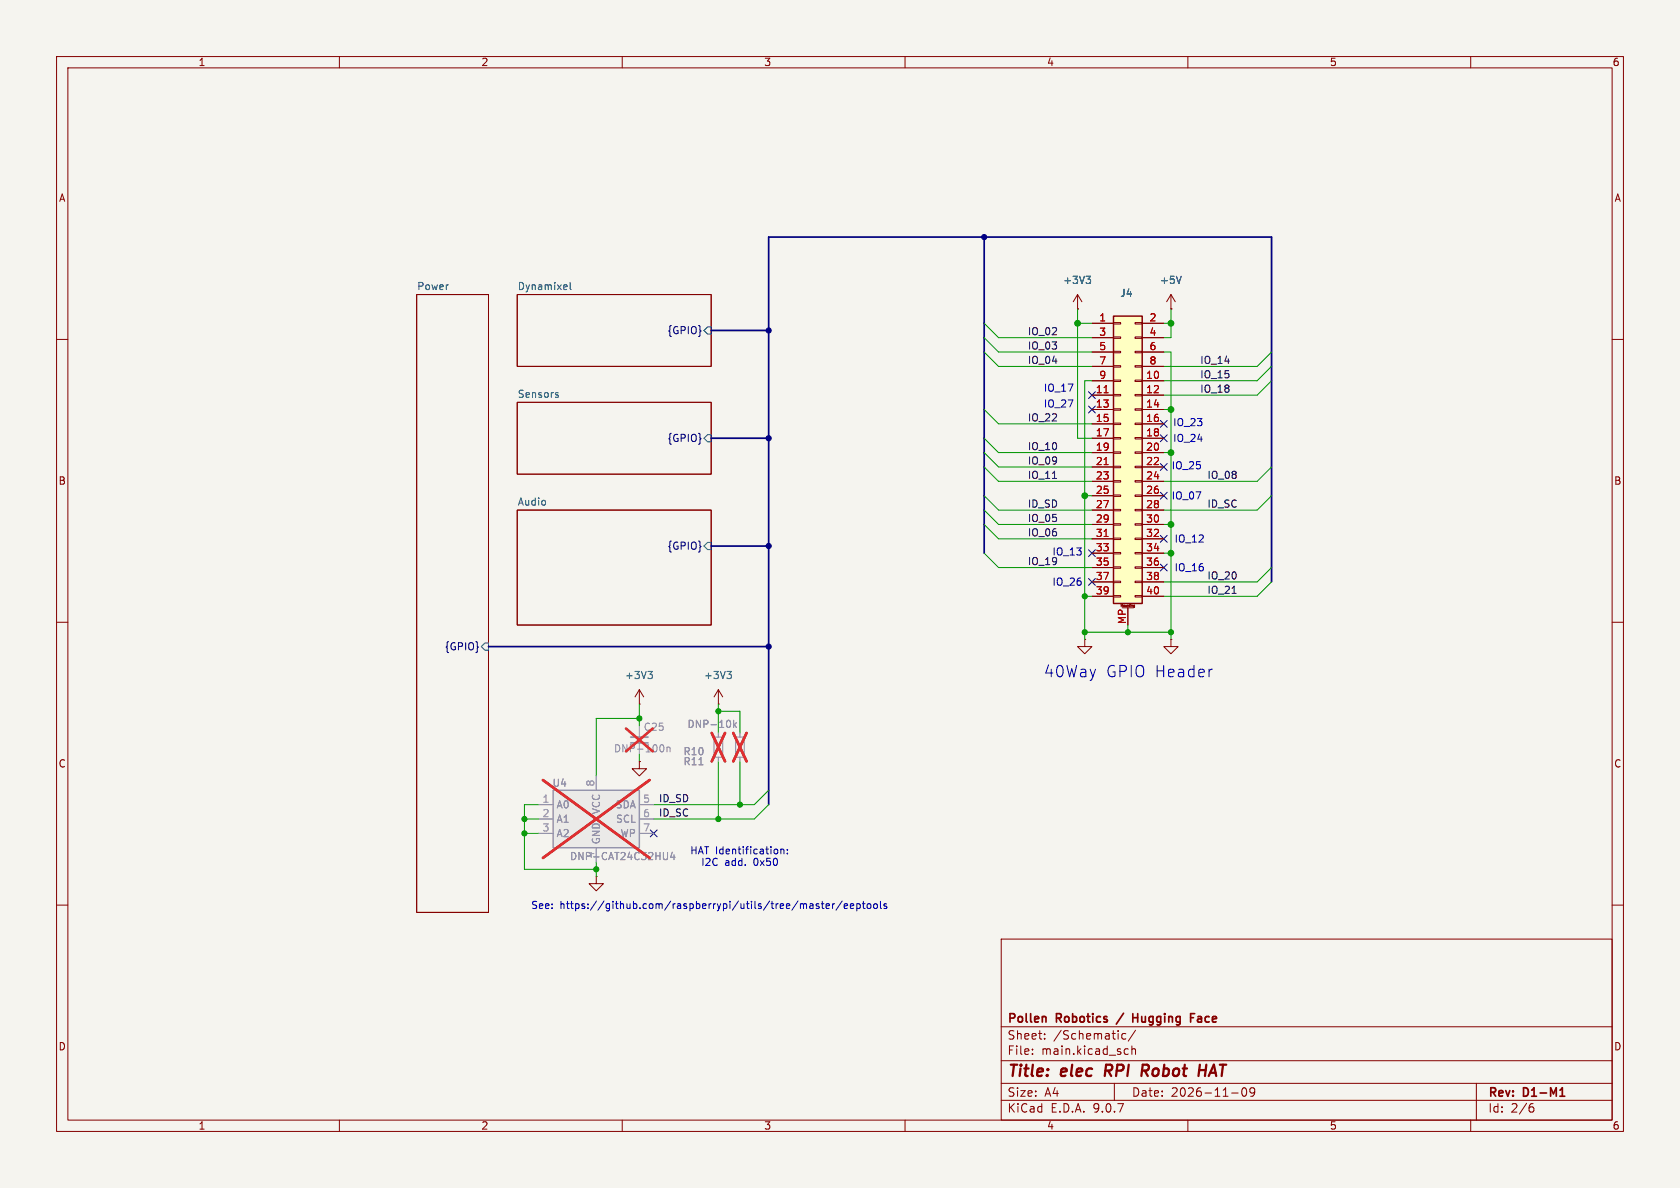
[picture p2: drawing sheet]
<svg xmlns="http://www.w3.org/2000/svg" width="297mm" height="210mm" viewBox="0 0 297 210" stroke-linecap="round" stroke-linejoin="round" font-family="sans-serif">
<path d="M0 0h297v210h-297z" fill="#f5f4ef" stroke="#f5f4ef" stroke-width=".18"/>
<g fill="none" stroke="#840000" stroke-width=".18">
<path d="M10 10h277v190h-277zM12 12h273v186h-273zM60 10v2M110 10v2M160 10v2M210 10v2M260 10v2M73.7 52.1h12.7v109.2h-12.7zM91.4 52.1h34.3v12.7h-34.3zM10 60h2M91.4 71.1h34.3v12.7h-34.3zM285 60h2"/>
<path d="M91.4 90.2h34.3v20.3h-34.3zM10 110h2M191.8 113v1.3h1.2l-1.2 1.3-1.3-1.3h1.3M191.8 113h.1M207 113v1.3h1.3l-1.3 1.3-1.3-1.3h1.3M207 113h.1M285 110h2M113 134.6v1.3h-1.2l1.2 1.3 1.3-1.3h-1.3M113 134.6h.1M10 160h2M177 166h108v32h-108zM285 160h2"/>
<path d="M60 198v2M110 198v2M160 198v2M177 194.5h108M177 191.5h108M177 187.5h108M177 181.5h108M182.5 186.3v.1M182.5 185.5v.1M184.7 183.6v.1M184.7 182.8v.1M197 191.5v3"/>
<path d="M199 182.8l-.4-.1-.3 .3v.4l.2 .2h.5M199 185.4l.5 .1M199.5 186.3l-.5 .1M200.1 185.5l.2-.1 .4 .1v.9M200.1 184.9v1.5M200.7 182.1l-1.2 2M210 198v2M217.7 193.2h1.2M219.7 192.4l.2-.1a.81 .81 0 0 1 .6 .6 .81 .81 0 0 1-.3 .8l-.2 .1a.81 .81 0 0 1-.3-1.4zM221.8 192.9l-.3 .3h-.3l-.2-.3 .1-.5 .4-.1 .2 .1a.99 .99 0 0 1-.3 1.4h-.3M260 198v2M261 191.5v6.5"/>
<path d="M270.6 195.7h.4l.2 .3-.1 .5-.5 .1M271 195.1l-.4 .1"/>
</g>
<path d="M184.8 179.8l.1 .9M198.6 179.1l-1.3 1.9M200.3 179.2v1.5M200.3 179.9h.8M210.5 179.9h.5M210.5 179.2h.7M211.8 180.2v.4M275.8 193.8h.8M275.9 192.6l.3-.3v1.5" fill="none" stroke="#840000" stroke-width=".3"/>
<path d="M195.6 188.2l-.3 2M202 188.2h.8M202.4 189.3l.5 .9M202.9 189.2l-1 .1M212 189.2h1.1M213.3 188.2l-.3 2" fill="none" stroke="#840000" stroke-width=".4"/>
<path d="M100.2 50.4v.3l-.6 .1M100.8 49.9v1.1l.2 .2M125.1 57.8h.6v1.3h-.6l-.6-.7zM98.4 69.8l.3 .1v.2l-.1 .1h-.3M98.4 69.4l.3 .1M125.1 76.8h.6v1.3h-.6l-.6-.6zM125.1 95.9h.6v1.3h-.6l-.6-.7zM85.7 113.7h.7v1.2h-.7l-.6-.6z" fill="none" stroke="#006464" stroke-width=".18"/>
<path d="M111.5 131.3h3.1" fill="none" stroke="#9c9b98" stroke-width=".3"/>
<path d="M111.5 130.3h3.1" fill="none" stroke="#9c9b98" stroke-width=".33"/>
<path d="M113 128.3v2" fill="none" stroke="#9c9b98" stroke-width=".18"/>
<path d="M117.2 131.7l.2 .4-.2 .8M117.9 132.1v.8M117.9 132.2l.2-.1h.3l.1 .8" fill="none" stroke="#939391" stroke-width=".18"/>
<path d="M110.7 128.8l4.7 4M115.4 128.8l-4.7 4" fill="none" stroke="#e12e31" stroke-width=".46"/>
<path d="M196.8 55.9h5.1v50.8h-5.1z" fill="#ffffc2"/>
<path d="M196.8 55.9h5.1v50.8h-5.1z" fill="none" stroke="#840000" stroke-width=".25"/>
<g fill="none" stroke="#840000" stroke-width=".18">
<path d="M190.5 54.6h.1M190.5 52.1l-.8 1.2M190.5 52.1l.8 1.2M190.5 52.1v2.5M193 57.2h3.8M193 59.7h3.8M196.8 57h1.3v.3h-1.3zM196.8 59.6h1.3v.2h-1.3zM200.7 57h1.2v.3h-1.2zM200.7 59.6h1.2v.2h-1.2zM201.9 57.2h3.8M201.9 59.7h3.8"/>
<path d="M207 54.6h.1M207 52.1l-.8 1.2M207 52.1l.8 1.2M207 52.1v2.5M193 62.2h3.8M193 64.8h3.8M193 67.3h3.8M193 69.9h3.8M193 72.4h3.8M193 74.9h3.8M193 77.5h3.8M196.8 62.1h1.3v.3h-1.3z"/>
<path d="M196.8 64.6h1.3v.3h-1.3zM196.8 67.2h1.3v.2h-1.3zM196.8 69.7h1.3v.3h-1.3zM196.8 72.3h1.3v.2h-1.3zM196.8 74.8h1.3v.3h-1.3zM196.8 77.3h1.3v.3h-1.3zM196.8 79.9h1.3v.2h-1.3zM200.7 62.1h1.2v.3h-1.2zM200.7 64.6h1.2v.3h-1.2zM200.7 67.2h1.2v.2h-1.2zM200.7 69.7h1.2v.3h-1.2zM200.7 72.3h1.2v.2h-1.2z"/>
<path d="M200.7 74.8h1.2v.3h-1.2zM200.7 77.3h1.2v.3h-1.2zM200.7 79.9h1.2v.2h-1.2zM201.9 62.2h3.8M201.9 64.8h3.8M201.9 67.3h3.8M201.9 69.9h3.8M201.9 72.4h3.8M201.9 74.9h3.8M201.9 77.5h3.8M193 80h3.8M193 82.6h3.8"/>
<path d="M193 85.1h3.8M193 87.6h3.8M193 90.2h3.8M193 92.7h3.8M193 95.3h3.8M193 97.8h3.8M196.8 82.4h1.3v.3h-1.3zM196.8 85h1.3v.2h-1.3zM196.8 87.5h1.3v.3h-1.3zM196.8 90h1.3v.3h-1.3zM196.8 92.6h1.3v.2h-1.3zM196.8 95.1h1.3v.3h-1.3z"/>
<path d="M196.8 97.7h1.3v.2h-1.3zM200.7 82.4h1.2v.3h-1.2zM200.7 85h1.2v.2h-1.2zM200.7 87.5h1.2v.3h-1.2zM200.7 90h1.2v.3h-1.2zM200.7 92.6h1.2v.2h-1.2zM200.7 95.1h1.2v.3h-1.2zM200.7 97.7h1.2v.2h-1.2zM201.9 80h3.8M201.9 82.6h3.8M201.9 85.1h3.8M201.9 87.6h3.8"/>
<path d="M201.9 90.2h3.8M201.9 92.7h3.8M201.9 95.3h3.8M201.9 97.8h3.8M193 100.3h3.8M193 102.9h3.8M193 105.4h3.8M196.8 100.2h1.3v.3h-1.3zM196.8 102.7h1.3v.3h-1.3zM196.8 105.3h1.3v.2h-1.3zM198.4 107.4h2M199.4 107.4v3.1"/>
<path d="M200.4 107.3l.1 .1M200.4 107v.2h.2M200.4 107h.2l-.1 .3M200.4 107h.1M200.5 107.4h.1M200.5 107.3v.1M200.7 100.2h1.2v.3h-1.2zM200.7 102.7h1.2v.3h-1.2zM200.7 105.3h1.2v.2h-1.2zM201.9 100.3h3.8M201.9 102.9h3.8M201.9 105.4h3.8"/>
<path d="M127 124.5h.1M127 121.9l-.8 1.3M127 121.9l.8 1.3M127 121.9v2.6"/>
</g>
<path d="M195.2 69.4h.7M195.2 82.1h.7M195.2 94.8h.7" fill="none" stroke="#a90000" stroke-width=".18"/>
<path d="M192 48.8h.8l-.4 .5M192.6 49.3l.2 .3v.3l-.2 .2M208.8 48.8l-.4 1.3M128.5 118.7h.8l-.4 .5M129.1 119.2l.2 .2v.3l-.2 .3" fill="none" stroke="#006464" stroke-width=".18"/>
<path d="M126.2 130.3h1.6v3.6h-1.6zM130 130.3h1.6v3.6h-1.6z" fill="none" stroke="#9c9b98" stroke-width=".2"/>
<path d="M127 129.5v.8M127 133.9v.7M130.8 129.5v.8M130.8 133.9v.7" fill="none" stroke="#9c9b98" stroke-width=".18"/>
<path d="M123.6 135.2h.7M129.7 127.3v1.3M129.8 128.1l.4 .5M130.2 127.7l-.5 .5" fill="none" stroke="#939391" stroke-width=".18"/>
<path d="M125.8 129.6l2.4 5M128.2 129.6l-2.4 5M129.6 129.6l2.4 5M132 129.6l-2.4 5" fill="none" stroke="#e12e31" stroke-width=".46"/>
<path d="M97.8 139.7h15.2v10.2h-15.2z" fill="#ebeae8"/>
<path d="M97.8 139.7h15.2v10.2h-15.2z" fill="none" stroke="#9c9b98" stroke-width=".25"/>
<path d="M105.4 137.2v2.5M127 129.5v.8M127 133.9v.7M130.8 129.5v.8M130.8 133.9v.7M95.2 142.2h2.6M95.2 144.8h2.6M95.2 147.3h2.6M105.4 149.9v2.5M113 142.2h2.6M113 144.8h2.6M113 147.3h2.6" fill="none" stroke="#9c9b98" stroke-width=".18"/>
<path d="M123.6 135.2h.7M129.7 127.3v1.3M129.8 128.1l.4 .5M130.2 127.7l-.5 .5M118 150.7v1l-.2 .3M118.9 150.6l-.3 .9h.7M119.2 151.1v.9" fill="none" stroke="#939391" stroke-width=".18"/>
<path d="M96 137.9l18.8 13.8M114.8 137.9l-18.8 13.8M125.8 129.6l2.4 5M128.2 129.6l-2.4 5M129.6 129.6l2.4 5M132 129.6l-2.4 5" fill="none" stroke="#e12e31" stroke-width=".46"/>
<g fill="none" stroke="#840000" stroke-width=".18">
<path d="M190.5 54.6h.1M193 57.2h3.8M193 59.7h3.8M201.9 57.2h3.8M201.9 59.7h3.8M207 54.6h.1M193 62.2h3.8M193 64.8h3.8M193 67.3h3.8M193 69.9h3.8M193 72.4h3.8M193 74.9h3.8"/>
<path d="M193 77.5h3.8M201.9 62.2h3.8M201.9 64.8h3.8M201.9 67.3h3.8M201.9 69.9h3.8M201.9 72.4h3.8M201.9 74.9h3.8M201.9 77.5h3.8M193 80h3.8M193 82.6h3.8M193 85.1h3.8M193 87.6h3.8"/>
<path d="M193 90.2h3.8M193 92.7h3.8M193 95.3h3.8M193 97.8h3.8M201.9 80h3.8M201.9 82.6h3.8M201.9 85.1h3.8M201.9 87.6h3.8M201.9 90.2h3.8M201.9 92.7h3.8M201.9 95.3h3.8M201.9 97.8h3.8"/>
<path d="M193 100.3h3.8M193 102.9h3.8M193 105.4h3.8M199.4 107.4v3.1M201.9 100.3h3.8M201.9 102.9h3.8M201.9 105.4h3.8M113 124.5h.1M113 134.6h.1M113 121.9l.8 1.3M113 121.9l-.7 1.3M113 121.9v2.6"/>
<path d="M105.4 154.9v1.3h1.3l-1.3 1.3-1.3-1.3h1.3M105.4 154.9h.1"/>
</g>
<path d="M192 48.8h.8l-.4 .5M192.6 49.3l.2 .3v.3l-.2 .2M208.8 48.8l-.4 1.3M114.5 118.7h.8l-.4 .5M115.1 119.2l.2 .2v.3l-.2 .3" fill="none" stroke="#006464" stroke-width=".18"/>
<path d="M186.1 84.6h.7M217.8 104.9h.7" fill="none" stroke="#0f0f0f" stroke-width=".18"/>
<path d="M125.7 58.4h10.2M174 41.9v55.9M125.7 77.5h10.2M125.7 96.5h10.2M86.4 114.3h49.5M224.8 102.9v-61h-88.9v100.3" fill="none" stroke="#000084" stroke-width=".3"/>
<g fill="none" stroke="#009600" stroke-width=".18">
<path d="M174 59.7l2.5 2.5h16.5M174 57.2l2.5 2.5h16.5M190.5 54.6v22.9h2.5M190.5 57.2h2.5M205.7 57.2h1.3M207 54.6v5.1h-1.3M174 77.5l2.5 2.5h16.5M174 72.4l2.5 2.5h16.5M174 62.2l2.5 2.6h16.5M193 67.3h-1.2v45.7M205.7 62.2h1.3v50.8M205.7 72.4h1.3"/>
<path d="M224.8 64.8l-2.6 2.5h-16.5M224.8 62.2l-2.6 2.6h-16.5M224.8 67.3l-2.6 2.6h-16.5M174 87.6l2.5 2.6h16.5M174 80l2.5 2.6h16.5M174 90.2l2.5 2.5h16.5M174 82.6l2.5 2.5h16.5M174 92.7l2.5 2.6h16.5M174 97.8l2.5 2.5h16.5M191.8 87.6h1.2M205.7 80h1.3M205.7 92.7h1.3"/>
<path d="M205.7 97.8h1.3M224.8 87.6l-2.6 2.6h-16.5M224.8 82.6l-2.6 2.5h-16.5M191.8 111.8h15.2M191.8 105.4h1.2M199.4 110.5v1.3M224.8 102.9l-2.6 2.5h-16.5M224.8 100.3l-2.6 2.6h-16.5M113 127h-7.6v10.2M113 124.5v3.8M113 133.4v1.2M127 125.7h3.8v3.8"/>
<path d="M127 124.5v5M127 134.6v10.2M130.8 134.6v7.6M135.9 139.7l-2.6 2.5h-17.7M92.7 144.8h2.5M92.7 147.3h2.5M95.2 142.2h-2.5v11.5h12.7M105.4 152.4v2.5M135.9 142.2l-2.6 2.6h-17.7"/>
</g>
<g fill="none" stroke="#000084" stroke-width=".18">
<path d="M192.4 69.2l1.2 1.3M192.4 71.8l1.2 1.2M193.6 69.2l-1.2 1.3M193.6 71.8l-1.2 1.2M205.1 76.9l1.2 1.2M205.1 74.3l1.2 1.2M206.3 76.9l-1.2 1.2M206.3 74.3l-1.2 1.2M192.4 97.2l1.2 1.2M193.6 97.2l-1.2 1.2M205.1 87l1.2 1.2M205.1 94.6l1.2 1.3"/>
<path d="M205.1 99.7l1.2 1.2M205.1 81.9l1.2 1.3M206.3 87l-1.2 1.2M206.3 94.6l-1.2 1.3M206.3 99.7l-1.2 1.2M206.3 81.9l-1.2 1.3M192.4 102.3l1.2 1.2M193.6 102.3l-1.2 1.2M115 146.7l1.2 1.2M116.2 146.7l-1.2 1.2"/>
</g>
<g fill="none" stroke="#0000c2" stroke-width=".18">
<path d="M214.1 118.3h.2M137.3 150.1l.2 .2v.4l-.2 .2M138 150.2l.2-.1 .3 .1 .1 .7M138 150.1v.8M139.2 150.8v.1M139.2 150.2v.1M143.2 159.8h.5v.8M144.8 159.8h-.3l-.2 .1v.2l.5 .1v.3h-.5M145.2 159.8h.5M145.4 159.3v1.1l.3 .2M147.2 159.8v.8M147.5 159.8l-.3 .2"/>
<path d="M148.9 159.3l-1.1 1.6M151.5 159.8h.3l.3 .2-.1 .5h-.5M151.5 159.8v1.2M152.4 159.8h.5M152.6 159.3v1.1l.3 .2M153.4 159.9l.1-.1 .4 .1 .1 .5-.2 .1-.3 .1-.1-.1zM154.5 159.9l.2-.1 .3 .1 .1 .5-.1 .1-.3 .1-.2-.1zM155.7 159.3v1.1l.1 .2M156.7 159.8h-.3l-.1 .1v.2l.4 .1v.3h-.4M143.7 160.1h-.4l-.2 .2 .2 .3 .4-.1M146 160.2l.6-.1v-.3h-.4l-.2 .1 .1 .6h.5M149.2 160.2l.6-.1v-.3h-.4l-.2 .1 .1 .6h.5"/>
<path d="M150.3 160.2l.6-.1v-.3h-.4l-.2 .1 .1 .6h.5"/>
</g>
<path d="M195.2 69.4h.7M195.2 82.1h.7M195.2 94.8h.7" fill="none" stroke="#a90000" stroke-width=".18"/>
<g fill="#000084" stroke="#000084" stroke-width=".18">
<circle cx="135.9" cy="114.3" r=".46"/>
<circle cx="135.9" cy="96.5" r=".46"/>
<circle cx="174" cy="41.9" r=".46"/>
<circle cx="135.9" cy="58.4" r=".46"/>
<circle cx="135.9" cy="77.5" r=".46"/>
</g>
<g fill="#009600" stroke="#009600" stroke-width=".18">
<circle cx="207" cy="111.8" r=".46"/>
<circle cx="191.8" cy="111.8" r=".46"/>
<circle cx="191.8" cy="105.4" r=".46"/>
<circle cx="199.4" cy="111.8" r=".46"/>
<circle cx="207" cy="57.2" r=".51"/>
<circle cx="190.5" cy="57.2" r=".51"/>
<circle cx="191.8" cy="87.6" r=".51"/>
<circle cx="207" cy="92.7" r=".51"/>
<circle cx="207" cy="97.8" r=".51"/>
<circle cx="105.4" cy="153.7" r=".46"/>
<circle cx="130.8" cy="142.2" r=".46"/>
<circle cx="127" cy="144.8" r=".46"/>
<circle cx="207" cy="80" r=".51"/>
<circle cx="207" cy="72.4" r=".51"/>
<circle cx="113" cy="127" r=".46"/>
<circle cx="92.7" cy="147.3" r=".46"/>
<circle cx="92.7" cy="144.8" r=".46"/>
<circle cx="127" cy="125.7" r=".46"/>
</g>
<g font-size="2.8" fill="#0000c2">
<text x="184.4" y="119.9">40Way</text>
<text x="195.5" y="119.9">GPIO Header</text>
</g>
<g font-size="2.8" fill="#840000">
<text x="178" y="190.9">Title:</text>
<text x="187.7" y="190.9">elec</text>
<text x="196.2" y="190.9">RPI</text>
<text x="203.4" y="190.9">Robot</text>
<text x="214.3" y="190.9">HAT</text>
</g>
<g font-size="2.1" fill="#840000">
<text x="178" y="184">Sheet:</text>
<text x="178" y="181.2">Pollen</text>
<text x="186.2" y="184">/Schematic/</text>
<text x="186.8" y="181.2">Robotics</text>
<text x="201.5" y="181.2">Hugging</text>
<text x="212.3" y="181.2">Face</text>
<text x="178" y="186.7">File:</text>
<text x="184.1" y="186.7">main.kicad_sch</text>
<text x="178" y="196.9">KiCad</text>
<text x="178" y="194.1">Size:</text>
<text x="184.7" y="194.1">A4</text>
<text x="185.7" y="196.9">E.D.A.</text>
<text x="193.3" y="196.9">9.0.7</text>
<text x="200" y="194.1">Date:</text>
<text x="207" y="194.1">2026-11-09</text>
<text x="263" y="194.3">Rev:</text>
<text x="263" y="196.9">Id:</text>
<text x="267.1" y="196.9">2/6</text>
<text x="269.4" y="194.3">D1-M1</text>
</g>
<g font-size="1.8" fill="#840000">
<text x="35" y="11.9">1</text>
<text x="85" y="11.9">2</text>
<text x="135" y="11.9">3</text>
<text x="185" y="11.9">4</text>
<text x="235" y="11.9">5</text>
<text x="285" y="11.9">6</text>
<text x="10.3" y="35.9">A</text>
<text x="285.3" y="35.9">A</text>
<text x="10.3" y="85.9">B</text>
<text x="285.3" y="85.9">B</text>
<text x="10.3" y="135.9">C</text>
<text x="285.3" y="135.9">C</text>
<text x="10.3" y="185.9">D</text>
<text x="285.3" y="185.9">D</text>
<text x="35" y="199.9">1</text>
<text x="85" y="199.9">2</text>
<text x="135" y="199.9">3</text>
<text x="185" y="199.9">4</text>
<text x="235" y="199.9">5</text>
<text x="285" y="199.9">6</text>
</g>
<g font-size="1.8" fill="#006464">
<text x="73.7" y="51.4">Power</text>
<text x="91.4" y="51.4">Dynamixel</text>
<text x="187.9" y="50.4">+3V3</text>
<text x="197.9" y="52.7">J4</text>
<text x="205" y="50.4">+5V</text>
<text x="91.4" y="70.4">Sensors</text>
<text x="91.4" y="89.5">Audio</text>
<text x="110.4" y="120.2">+3V3</text>
<text x="124.4" y="120.2">+3V3</text>
</g>
<g font-size="1.8" fill="#000084">
<text x="117.9" y="59.3">{GPIO}</text>
<text x="117.9" y="78.3">{GPIO}</text>
<text x="117.9" y="97.4">{GPIO}</text>
<text x="78.5" y="115.2">{GPIO}</text>
</g>
<g font-size="1.8" fill="#0f0f0f">
<text x="181.6" y="59.3">IO_02</text>
<text x="181.6" y="64.4">IO_04</text>
<text x="181.6" y="61.9">IO_03</text>
<text x="212.1" y="64.4">IO_14</text>
<text x="212.1" y="67">IO_15</text>
<text x="212.1" y="69.5">IO_18</text>
<text x="181.6" y="74.6">IO_22</text>
<text x="181.6" y="79.7">IO_10</text>
<text x="181.6" y="82.2">IO_09</text>
<text x="181.6" y="84.7">IO_11</text>
<text x="181.6" y="89.8">ID_SD</text>
<text x="213.4" y="84.7">IO_08</text>
<text x="213.4" y="89.8">ID_SC</text>
<text x="181.6" y="92.4">IO_05</text>
<text x="181.6" y="94.9">IO_06</text>
<text x="181.6" y="100">IO_19</text>
<text x="213.4" y="102.5">IO_20</text>
<text x="213.4" y="105.1">IO_21</text>
<text x="116.4" y="141.9">ID_SD</text>
<text x="116.4" y="144.4">ID_SC</text>
</g>
<g font-size="1.8" fill="#a90000">
<text x="194.2" y="56.9">1</text>
<text x="194.2" y="59.4">3</text>
<text x="203.1" y="56.9">2</text>
<text x="203.1" y="59.4">4</text>
<text x="194.2" y="62">5</text>
<text x="194.2" y="64.5">7</text>
<text x="203.1" y="62">6</text>
<text x="203.1" y="64.5">8</text>
<text x="193.6" y="69.6">11</text>
<text x="194.2" y="67.1">9</text>
<text x="202.5" y="67.1">10</text>
<text x="202.5" y="69.6">12</text>
<text x="193.6" y="72.1">13</text>
<text x="193.6" y="74.7">15</text>
<text x="193.6" y="77.2">17</text>
<text x="202.5" y="72.1">14</text>
<text x="202.5" y="74.7">16</text>
<text x="202.5" y="77.2">18</text>
<text x="193.6" y="79.8">19</text>
<text x="193.6" y="82.3">21</text>
<text x="202.5" y="79.8">20</text>
<text x="202.5" y="82.3">22</text>
<text x="193.6" y="84.8">23</text>
<text x="193.6" y="87.4">25</text>
<text x="193.6" y="89.9">27</text>
<text x="202.5" y="84.8">24</text>
<text x="202.5" y="87.4">26</text>
<text x="202.5" y="89.9">28</text>
<text x="193.6" y="92.5">29</text>
<text x="193.6" y="95">31</text>
<text x="202.5" y="92.5">30</text>
<text x="202.5" y="95">32</text>
<text x="193.6" y="97.5">33</text>
<text x="193.6" y="100.1">35</text>
<text x="202.5" y="97.5">34</text>
<text x="202.5" y="100.1">36</text>
<text x="193.6" y="102.6">37</text>
<text x="193.6" y="105.2">39</text>
<text x="202.5" y="102.6">38</text>
<text x="202.5" y="105.2">40</text>
<text x="199.1" y="110.4" transform="rotate(-90 199.1 110.4)">MP</text>
</g>
<g font-size="1.8" fill="#0000c2">
<text x="184.4" y="69.4">IO_17</text>
<text x="184.4" y="72.2">IO_27</text>
<text x="207.3" y="75.5">IO_23</text>
<text x="207" y="83.2">IO_25</text>
<text x="207.3" y="78.3">IO_24</text>
<text x="207" y="88.5">IO_07</text>
<text x="186" y="98.4">IO_13</text>
<text x="207.5" y="96.1">IO_12</text>
<text x="207.5" y="101.2">IO_16</text>
<text x="186" y="103.7">IO_26</text>
<text x="121.9" y="151.2">HAT Identification:</text>
<text x="124.3" y="153.3">I2C</text>
<text x="128.5" y="153.3">add.</text>
<text x="133.7" y="153.3">0x50</text>
<text x="93.8" y="160.9">See:</text>
<text x="99" y="160.9">https://github.com/raspberrypi/utils/tree/master/eeptools</text>
</g>
<g font-size="1.8" fill="#939391">
<text x="113.7" y="129.4">C25</text>
<text x="121.4" y="128.9">DNP-10k</text>
<text x="108.4" y="133.2">DNP-100n</text>
<text x="120.7" y="135.5">R11</text>
<text x="120.7" y="133.7">R10</text>
<text x="97.6" y="139.3">U4</text>
<text x="98.3" y="143.1">A0</text>
<text x="108.8" y="143.1">SDA</text>
<text x="98.3" y="145.6">A1</text>
<text x="98.3" y="148.2">A2</text>
<text x="106.3" y="149.4" transform="rotate(-90 106.3 149.4)">GND</text>
<text x="106.3" y="144" transform="rotate(-90 106.3 144)">VCC</text>
<text x="108.8" y="145.6">SCL</text>
<text x="109.6" y="148.2">WP</text>
<text x="100.7" y="152.2">DNP-CAT24C32HU4</text>
</g>
<g font-size="1.8" fill="#a5a4a2">
<text x="95.8" y="142">1</text>
<text x="105.2" y="139.1" transform="rotate(-90 105.2 139.1)">8</text>
<text x="113.6" y="142">5</text>
<text x="95.8" y="144.5">2</text>
<text x="95.8" y="147.1">3</text>
<text x="113.6" y="144.5">6</text>
<text x="113.6" y="147.1">7</text>
<text x="105.2" y="151.8" transform="rotate(-90 105.2 151.8)">4</text>
</g>
<text font-size=".5" fill="#840000" x="198" y="107.4">Mounting</text>
</svg>
